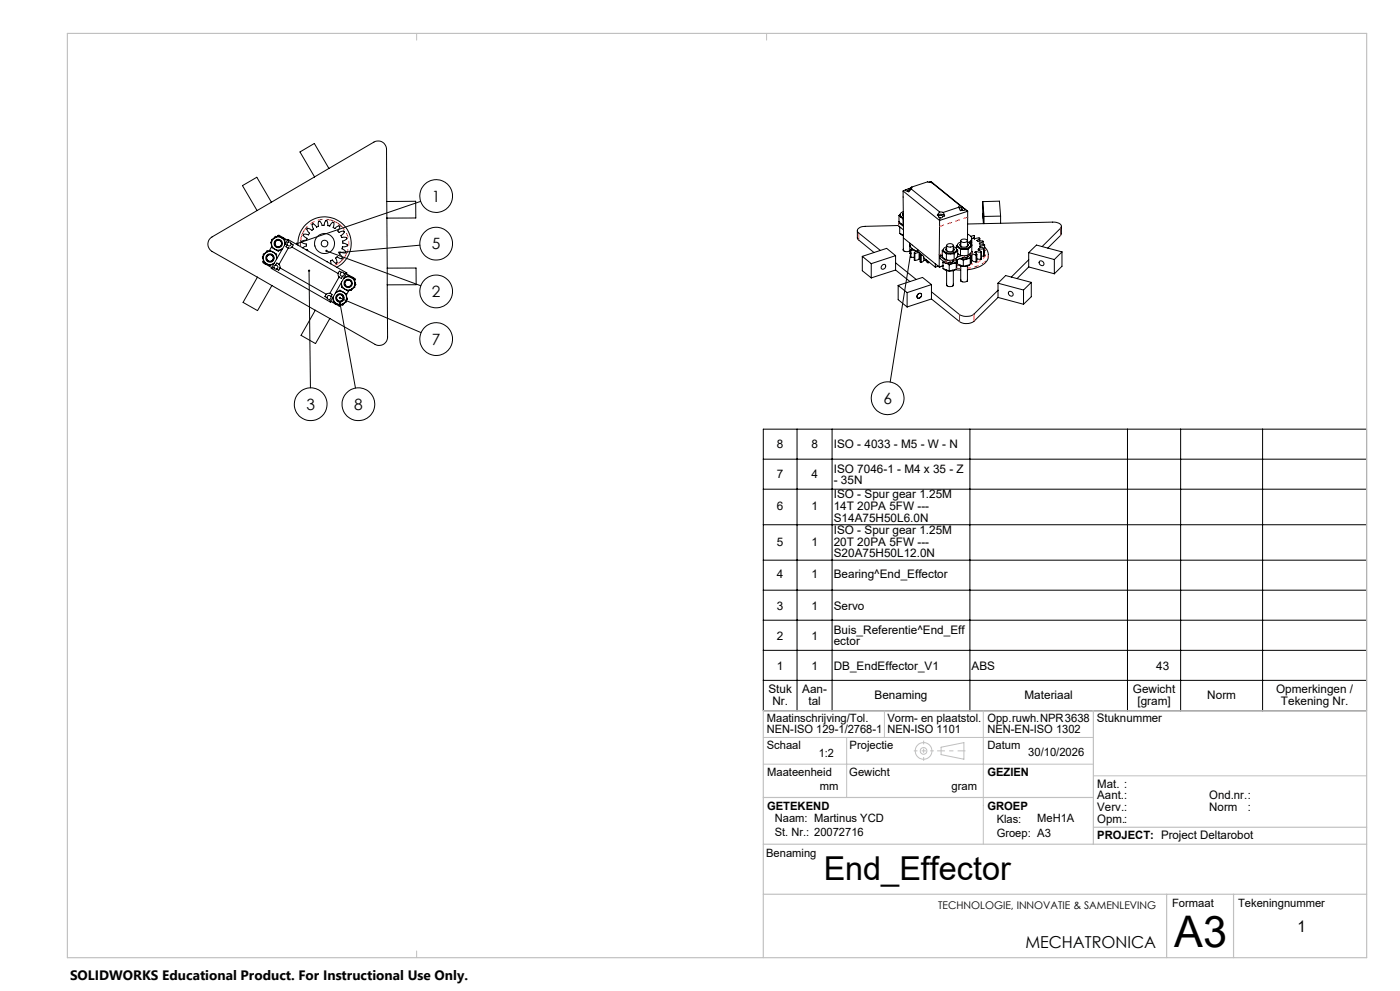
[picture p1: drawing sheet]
<svg xmlns="http://www.w3.org/2000/svg" width="420mm" height="297mm" viewBox="0 0 420 297" stroke-linecap="round" stroke-linejoin="round" font-family="sans-serif">
<g fill="none" stroke="#000" stroke-width=".3">
<path d="M94.4 53l-13 7.6M98.7 50.5l13.5-7.9a2.51 2.51 0 0 1 3.8 2.1v15.7M98.7 50.5l-4.4-7.5-4.3 2.5 4.4 7.5M98.7 50.5l-4.3 2.5M270.9 57.3l.1 14 10.8 8.7M270.9 57.3l11 8.8M271.7 56.8a.3 .3 0 0 0 .1 .4 .3 .3 0 0 0 .4 0M271.7 56.8l-.8 .5M272.5 56.6l.4 .3-.7 .3M272.5 56.6l-.8 .2M273.1 56.4l.3 .1M273.1 56.4l-.6 .2"/>
<path d="M273.3 56.6l-.7 .9-.4-.3M273.3 56.6l8.6 6.9M273.5 56.1l-.2 .5M273.5 56.1l-.4 .3M279.2 54.4l.4 .3M279.2 54.4l-.5 .2M279.2 54.4l11.1 8.9M279.4 54.6l-1.1-.1-4.8 1.6M279.4 54.6l.6 .5-.4-.4M279.4 54.6l8.5 7M279.6 54.7v.1M77.1 63.1l-13.5 7.9a2.52 2.52 0 0 0 0 4.3l13.6 7.8"/>
<path d="M79 76.7l-.3 .3 .3 .7M79 78.3v.5l2.5 1.4M79.6 79.1v.1M79.6 79.2h.1M79.9 77.3l.1 .2M80.4 76.4h.2M80.6 75.2h-.5l-.4 .6M81.4 60.6l-4.4-7.5-4.3 2.5 4.4 7.5M81.4 60.6l-4.3 2.5M81.5 72.3l-.3 .4 .3 .7M81.5 74l-.7 1.1M82.4 73l.1 .1"/>
<path d="M82.7 79.5l-.5 .3v.4M82.7 79.5a.61 .61 0 0 1 .7 .4 .61 .61 0 0 1-.4 .7M82.9 77.7a1.99 1.99 0 0 0-2.2-2.3 1.99 1.99 0 0 0-1.5 2.8 1.99 1.99 0 0 0 3.1 .6M82.9 72.1h.2M83 77.6v-1.4l-2-1.2-2 1.2v2.3l2 1.1 1.3-.7M83 70.9l-.4-.1-.5 .6M83.3 70.8l.4-.3 2.5 1.5M83.7 79.2l-.7-.4-.3 .7M83.7 79.2l.3 1.1M84.8 71.2h.1M85.4 73.4a1.99 1.99 0 0 0-2.2-2.4 1.99 1.99 0 0 0-1.6 2.9 1.99 1.99 0 0 0 3.2 .6M85.5 73.3v-1.5l-2-1.1-2 1.1v2.4l2 1.1 1.3-.8"/>
<path d="M86.1 73.3l-.3 .6 .7 .4M86.4 71.8l-5 8.6M86.4 71.8l.2 .7M86.4 71.8l17.6 10M86.5 74.3l-2.8 4.9M86.6 72.5l-.4 .3-.1 .5M86.6 72.5l.4 .1 .3 .4M87.3 73l.6 .4-.3 .6M87.3 73a.6 .6 0 0 1-.4 .7 .6 .6 0 0 1-.8-.4M87.6 74l-1.1 .3M87.6 74l13.9 8M89.4 73.5a8 8 0 0 1 11.9-7.4 8 8 0 0 1-.3 14"/>
<path d="M90.8 74.3l1.1-.6v-.6l-1.4-.5v-.3l.9-.3a.51 .51 0 0 0 .7-.4 .51 .51 0 0 0-.6-.6 .5 .5 0 0 1-.5-.6 .5 .5 0 0 1 .8-.2 .54 .54 0 0 0 .9-.1 .54 .54 0 0 0-.3-.8 .49 .49 0 0 1-.2-.8 .49 .49 0 0 1 .8 .1 .53 .53 0 0 0 .8 .2 .53 .53 0 0 0-.1-.8 .5 .5 0 0 1 0-.9 .5 .5 0 0 1 .8 .4 .54 .54 0 0 0 .8 .4 .54 .54 0 0 0 .2-.8 .51 .51 0 0 1 .3-.8 .51 .51 0 0 1 .6 .6 .53 .53 0 0 0 .6 .7 .53 .53 0 0 0 .4-.8 .51 .51 0 0 1 .5-.7 .51 .51 0 0 1 .4 .7 .54 .54 0 0 0 .3 .9 .54 .54 0 0 0 .7-.6 .5 .5 0 0 1 .7-.5 .5 .5 0 0 1 .2 .8 .54 .54 0 0 0 0 .9 .54 .54 0 0 0 .8-.3 .49 .49 0 0 1 .8-.2 .49 .49 0 0 1-.1 .8 .53 .53 0 0 0-.2 .8 .53 .53 0 0 0 .9 0 .51 .51 0 0 1 .8 0 .51 .51 0 0 1-.3 .8 .53 .53 0 0 0-.5 .7 .53 .53 0 0 0 .9 .2 .5 .5 0 0 1 .7 .3 .5 .5 0 0 1-.5 .6 .54 .54 0 0 0-.7 .6 .54 .54 0 0 0 .8 .4 .49 .49 0 0 1 .6 .5 .49 .49 0 0 1-.7 .4 .54 .54 0 0 0-.8 .4 .54 .54 0 0 0 .6 .6 .5 .5 0 0 1 .4 .7 .5 .5 0 0 1-.8 .2 .54 .54 0 0 0-.9 0 .54 .54 0 0 0 .4 .9 .5 .5 0 0 1 .2 .8 .5 .5 0 0 1-.8-.1 .54 .54 0 0 0-.9-.2 .54 .54 0 0 0 .1 .8 .5 .5 0 0 1-.1 .9 .5 .5 0 0 1-.7-.4 .54 .54 0 0 0-.8-.5 .54 .54 0 0 0-.1 .9l-.1 .2M91.8 74.9l.4-.1 .2 .4M97.9 75.2l28.4 10.5M98 78.4h.1M98.1 78.4v.1M116 60.4l8.7-.1v5l-8.6 .1M116 60.4l.2 20M126 73.5l-24.2 2.2M126.2 60.4l-37.1 12.6M257.2 69.1l.2 2.6 4.8 4M258.7 76.8l2.7 2.2M258.7 76.8v4.3l2.7 2.2"/>
<path d="M261.4 79v4.3M264.7 79.5a.64 .64 0 0 1 1 0 .64 .64 0 0 1-.3 1 .64 .64 0 0 1-1 0 .64 .64 0 0 1 .3-1zM268.7 78.8l6.1 4.9M268.7 76.6v4.3M268.7 76.6l-7.3 2.4M268.7 76.6l-2.7-2.2-7.3 2.4M269.6 67.6l-10 .2a1.93 1.93 0 0 0-2.4 1.5l.4 .5 6.5 5.3M269.6 66.6v1.1l1.4 1.2M269.7 64.6v1.8l1.2 1M269.7 64.6l.6 .5M269.8 66.5l-.2 .2 1.4 1.2M269.9 68.2v1.8l1.1 .4"/>
<path d="M269.9 68.2l.3 .1M269.9 68v.2M270 64.3l.3 .8M270 64.3l-.3 .3M270.2 70.1l.8 .5v4.4M270.3 65.1l.7 .3M270.3 65.1l.6 .5M270.8 64.3l.2-.3-.2 .2 .2 .5M270.9 65.6h.1M270.9 67.4h.2M270.9 65.6v1.8M271 63.5a.89 .89 0 0 0-1 .9 .89 .89 0 0 0 1 .8"/>
<path d="M271 64.3v.3M271.2 75.2l-.2-.5a1.15 1.15 0 0 0 1.9 .4v.1M272.9 73.8l.2 .1M272.9 73.8v2.1l.3 .2M272.9 72.9a2.23 2.23 0 0 0 1.8 2.3l.6 .2M273 73.7l-.1 .1M273 73.7h.1M273.2 74.8l.1 .1M273.2 74.8l.1 2.3M273.2 75.9l-6.1 38.6M273.3 74.9l1 .1M273.3 77.1h1"/>
<path d="M273.3 74.9v2.2M273.7 74.5l-.5 .3M274.3 75.8l.2 .1M274.3 75.8v2.2h.2M274.5 75.9v2.1M274.7 75.1v.2M274.9 75.2l-.6 .6M275.3 75.4l1.8 1.4v.5l3.5 2.8M275.3 74.8v.6M275.6 75.6l-1.1 .3M275.7 77.6l-1.2 .4M275.7 77.6l.3 .1"/>
<path d="M275.7 75.7v1.9M276 76.2l.1 2.4M276.1 76v.4M276.1 76.4l.3 .1M276.1 78.6h.3M276.1 76.4v2.2M276.4 76.5v2.1M276.6 76.4l-.2 .1M277.2 78l-.8 .6M277.2 78h.6M277.2 77.3v.7M277.8 77.9l.1 .5 .4 .3"/>
<path d="M278.3 78.7h.3M278.3 78.2v.5M278.6 78.5v.2M278.7 78.6l-.1 .1M280.6 79.1v1M281.2 64.4a1.9 1.9 0 0 1 2.2 .3M281.2 64.4l.4 .4M281.5 79.8l-.9 .3M281.6 64.8v.1a.28 .28 0 0 0 .1 .3 .28 .28 0 0 0 .3 0M281.6 64.8a.76 .76 0 0 1 1.2 .1M281.9 66.1l-.1 13.9M281.9 80h.1"/>
<path d="M281.9 63.5l-.7 .9M281.9 63.5l1.1 .2M282 76.7v.8l1.7 1.4 1.4-.4 .1-.5M282 76.7l1.6 1.4 .7-.1M282 65.2l-.1 .9M282.7 75.1v1.8l1.2 1M282.7 75.1l.6 .5M282.7 76.5l-.7 .2M282.8 64.9l-.2 .4-.6-.1M282.8 79.7l-.9 .3M282.9 78.7v1.8l1.9 .7M282.9 78.7l.7 .1"/>
<path d="M282.9 79.7l-1.1 .3M283 63.7l.4 1M283 78.3l-.1 .4M283 74.8l.3 .8M283 74.8l-.3 .3M283.1 78.4l.5 .3M283.3 75.6l.8 .3 1 .2M283.3 75.6l.6 .5M283.4 64.7l-.6 .2M283.7 74.8l.3-.4-.2 .3a1.44 1.44 0 0 0 2.4 .3l-.2-.6 .2 .4M283.9 76.1v1.8M284 73.9a.85 .85 0 0 0-1 .8 .85 .85 0 0 0 .8 .9 2.55 2.55 0 0 0 3.2-.7l-.3-.6-.7-.4"/>
<path d="M284 74.8v.3l.3 .2M284 73.6v1.5M284.1 73.3a1.17 1.17 0 0 1 1.9 .4 1.15 1.15 0 0 1-2-.3zM284.8 79.4v1.8M285.1 76.1h-1.2M285.1 76.1h1.1M285.8 79l-1 .4M285.8 79l-2-.1 1 .5M286 74.8v.3l-.3 .2M286 73.6v1.5M286 78.1v.2M286 78.1l-.4 .5"/>
<path d="M286.2 78.1l-.5 .5h-1.1M286.2 77.9l-1 .1-1.3-.1M286.2 76.1v1.8M286.9 78.9l-1.1 .1M286.9 78.9v1.8M286.9 73.7l.3-.3 .3 .8M286.9 73.7v.8M286.9 73.7l.6 .5M287 77.9v.2M287 78.1l-.4 .5-.8 .4M287 78.1l-.1 .8M287 74.8a1.46 1.46 0 0 1-1.9 1.3"/>
<path d="M287 74.7l.3 .3M287.1 77.9l-.1 .2M287.1 78.3h.1M287.1 77.8l-.2 2.9M287.1 78.2v.1M287.2 79.1l1.8 .7M287.3 75v1.8l-1.1 1.1M287.3 75.9l.8 .6M287.3 75l-1.1 1.1M287.3 79.2a3 3 0 0 0 3.6 .1M287.5 74.2l.6 .5M287.7 62.1l.4 1 .6-.2"/>
<path d="M287.7 62.1l-4.7 1.6M287.9 61.6l-.2 .5M287.9 61.6l.7 .4M288 73.4l.2-.3-.2 .2a1.41 1.41 0 0 0 2.4 .3l-.2-.5 .3 .3M288.1 77.5l.9 .5M288.1 77.5l2 .1M288.1 74.7v1.8M288.2 73.4l.3 .6M288.2 72.1v1.6M288.2 79.7v4.5M288.4 71.9a1.17 1.17 0 0 1 1.8 .4 1.15 1.15 0 0 1-1.9-.3zM288.6 76.6l-1.5 .5"/>
<path d="M288.6 62l-.8 .4M288.6 62l.4 .3M289 62.3l.5 .4M289 62.3l-.7 .3 .4 .3M289 78v1.8M289.4 76.7l-.1 .4-3 1-.4-.2M289.5 62.7a.43 .43 0 0 1-.3 .4 .43 .43 0 0 1-.5-.2M289.5 62.7l.8 .6M290.1 77.6l-1.1 .4M290.2 73.4l.1 .3-.4 .3M290.2 76.9l.1-.2-.5 .5M290.2 72.1v1.6"/>
<path d="M290.2 79.7v4.5M290.3 67.1l25.5-.5a2.11 2.11 0 0 1 2.6 1.3l-.3 .5-5.5 5.5M290.3 63.3l-.1 9.3a.92 .92 0 0 1 1 1 .92 .92 0 0 1-1.1 .8 2.01 2.01 0 0 1-2.9-1.1l1-.8M290.3 63.3l-8.4 2.8M290.4 70.3l-.2-.1a1.23 1.23 0 0 1 1.3 1.1 1.23 1.23 0 0 1-1 1.3M290.4 76.5l-1 .2-1.3-.2M290.4 76.7l-.5 .5-1.1 .1M290.4 74.6l-2.3 .1M290.4 74.6v1.9M291 74.1a3.1 3.1 0 0 1-3.5 .1M291 74.1l-.6 .5M291.1 77.5l-1 .1"/>
<path d="M291.1 79.3l-2.1 .5M291.1 77.5v1.8M291.2 76.5v.3M291.2 79h.1M291.2 73.4l-.2 .7M291.2 76.8l-.5 .6-.6 .2M291.2 76.8l-.1 .7M291.2 78.7l-.1 .6M291.2 76.8l.1-.4v1.7M291.2 78.9l-.1 .3M291.3 78.8l-.1 .2M291.3 78.5l-.1 .5"/>
<path d="M291.3 78.1l-.1 .6M291.5 72l-.1 .6-.4 .5M291.5 72.5l-.2 .9 .2 .2M291.5 73v.6v-.3M291.5 72.2l-.4 .9M291.5 73.6v1.8l-1.1 1.1M291.5 75.3l.2 .3-.4 .1M291.5 71.5a1.38 1.38 0 0 1-.7 1.3M291.5 72.7l-.2 .7M291.5 72.2h.1M291.5 73.6l-.5 .5M291.6 78.1l1.2 .4"/>
<path d="M291.6 78.1l-.3 .1M291.6 76.4l-1.1 .3-.4-.1M291.6 76.4v1.7M291.7 76l1.1 .4M291.7 75.5l-.1 .9M292.3 70.7l-1 .2M292.3 70.7l-.4 .7 .4 .2M292.3 70.7v.9M292.8 76.4v2.1M292.8 75.3l1.5 .3M292.8 75.3l-.4 .3 .7 .7M292.8 75.3v.6"/>
<path d="M293.1 76.3l-.3 .1M293.1 76.3v2.1l-.3 .1M293.1 77.6l1.2 .1M293.7 74.6h1.4M293.7 74.6l-.3 .3 1 .6M293.7 74.6v.4M293.9 71.4l-.8 .6 .3 .3 1.3-.1 .3 .2M293.9 71.4l-.4-.1-1.2 .3M293.9 71.4v.8M294 73.7l-.1 .3 1.3 .4M294 73.7v.3M294.3 75.6v2.1"/>
<path d="M294.4 75.5l-.1 .1M294.4 75.5v2.1l-.1 .1M294.8 60.4l.4 4.5M294.8 60.4l5-.1 .4 4.5M294.8 60.4l.2 6.6M295 72.4l-1.2 .5 .1 .3 1.5 .1v.2M295 72.4v.8M295 64v1.6zM295.1 76.7l-.7 .1M295.1 74.6v2.1M295.2 64.9v2.1M295.2 74.4l-.1 .2"/>
<path d="M295.2 74.4l-.1 2.3M295.4 74.1a3.3 3.3 0 0 1-1 5.6l-2.1 .8-2.1 .4M295.4 73.5l-1.4 .2M295.4 73.5l-.2 2.2M300.2 64.8l-5 .1M300.2 64.8v2.1M308.6 77.9l-5.2 5.1M308.6 75.7v4.3M308.6 75.7l7.7 2.1M311.9 78.3a.83 .83 0 0 1 1.1 .2 .83 .83 0 0 1-.2 1.1 .9 .9 0 0 1-.9-.3 .9 .9 0 0 1 0-1zM316.3 77.8v4.3M318.4 67.8l-.1 2.5-4 4.1"/>
<path d="M318.6 75.5l-2.3 2.3M318.6 75.5l-7.7-2.1-2.3 2.3M318.6 75.5v4.3l-2.3 2.3M77.2 83.1l-4.3 7.5 4.4 2.5 4.3-7.5M77.2 83.1l4.4 2.5M81.4 80.4l17.7 10.1M81.6 85.6l13 7.4M82.2 80.2l.2 .4h.6M82.2 80.2l-.8 .2M84 80.3l-.4 .7-.6-.4M84 80.3l13.9 7.9M92.7 81.1l.4 35.1"/>
<path d="M94.6 93l-4.3 7.5 4.4 2.5 4.3-7.5M94.6 93l4.4 2.5M97.9 88.2l-.4 .7 .6 .3M98.1 89.2l.3 .4 .5 .1M98.9 89.7l.2 .8M99 87.9l-1.1 .3M99 87.9l.6 .4-.3 .6M99.2 90.3l2.6 1.5 .4-.3M99.3 88.9v.5l-.4 .3M99.3 88.9a.61 .61 0 0 0-.8-.3 .61 .61 0 0 0-.4 .6M100.5 91v.1M100.5 91.1h.1"/>
<path d="M100.6 87.8a1.99 1.99 0 0 1 3.2 .7 1.99 1.99 0 0 1-1.6 2.8 1.99 1.99 0 0 1-2.2-2.4M100.7 87.7l1.3-.7 2 1.1v2.3l-2 1.2-2-1.2v-1.4M101.5 82l.2 1M101.7 83l-2.7 4.9M102 89.3l24.3 10.4M102 90.8l4.6 25.5M102.5 81.6h.4l.4 .5M102.5 81.6l-.7-.3-.3 .7M102.5 81.6a.6 .6 0 0 0-.4 .8 .6 .6 0 0 0 .7 .4M102.5 90.2h-.1M102.8 82.8l-.4 .6-.7-.4M103 89.1v.2"/>
<path d="M103.1 83.5a1.99 1.99 0 0 1 3.2 .7 1.99 1.99 0 0 1-1.7 2.8 1.99 1.99 0 0 1-2.1-2.5M103.2 83.4l1.3-.8 1.9 1.2v2.3l-1.9 1.1-2.1-1.1v-1.5M103.3 82.1l-.1 .4-.4 .3M103.3 90.8l-.5 .6h-.4M103.9 82.1l2.5 1.4v.5M104 88.9l.2 .7-.2 .4M104 81.8l-.7 .3M104 81.8l-4.9 8.7M104.6 87.1l-.6 1.2M105 85.8l-.2 .1M105.4 84.8l.1 .1M105.8 83.1l.1 .1"/>
<path d="M105.8 86.5l-.5 .6-.5-.1M106.4 84.6l.4 .7-.4 .3M116.2 85.4l.1 15.6a2.51 2.51 0 0 1-3.8 2.2l-13.5-7.7M116.2 80.4l8.6-.1v5l-8.6 .1M116.2 80.4v5M268.7 80.9l4.3 3.5M268.7 80.9l-7.3 2.4M269.5 85.5l2.6 2.2M269.5 85.5v4.3l2.6 2.2M272.1 87.7v4.3M275.4 88.2a.64 .64 0 0 1 1.1 0 .64 .64 0 0 1-.4 .9 .64 .64 0 0 1-1 0 .64 .64 0 0 1 .3-.9zM279.4 85.3v4.3"/>
<path d="M279.4 85.3l-2.6-2.2-7.3 2.4M279.4 85.3l-7.3 2.4M279.4 89.6l-7.3 2.4M281.8 80h.1M283.1 80.6a3 3 0 0 0 3.6 .1M284 81.1v4.4M284.2 85.7l-.2-.5a1.14 1.14 0 0 0 .9 .8 1.14 1.14 0 0 0 1.1-.5v-.3l-.1 .5M286 81.1v4.4M286.6 80.8l1.6 .2M286.9 80.7l-2.1 .5M287 80l-.1 .5M288.2 83.8a.89 .89 0 0 0 1.4 .7l.5-.2 .1-.5"/>
<path d="M288.2 83.8l.2 .5M290.2 83.8l-.1 .5M299.4 87l-7.2 7.2a4.1 4.1 0 0 1-4.4 .1l-8.4-6.8M299.4 89.1l-7.2 7.2a4 4 0 0 1-4.4 .1l-8.4-6.8M299.4 84.9v4.2M299.4 84.9l7.7 2M299.4 89.1l7.7 2.1M302.7 87.4a.82 .82 0 0 1 1 .3 .82 .82 0 0 1-.1 1.1 .89 .89 0 0 1-.9-.4 .89 .89 0 0 1 0-1zM307.1 86.9v4.3M308.6 80l-3.5 3.5M308.6 80l7.7 2.1M309.4 84.6l-7.7-2-2.3 2.3"/>
<path d="M309.4 84.6l-2.3 2.3M309.4 84.6v4.3l-2.3 2.3M229 128.6h181v84.4h-181zM229 137.6h181M239.1 128.6v84.4M249.6 128.6v84.4M291 128.6v84.4M338.2 128.6v84.4M354.2 128.6v84.4M378.8 128.6v84.4M229 146.6h181M229 157.3h181"/>
<path d="M229 167.9h181M229 176.9h181M229 185.9h181M229 194.9h181M229 203.9h181"/>
<circle cx="130.8" cy="58.8" r="4.9"/>
<circle cx="81" cy="77.3" r="1.25"/>
<circle cx="81" cy="77.3" r="1.01"/>
<circle cx="81" cy="77.3" r="1.06"/>
<circle cx="83.4" cy="73" r="1.25"/>
<circle cx="83.5" cy="73" r="1.06"/>
<circle cx="83.5" cy="73" r=".99"/>
<circle cx="97.4" cy="73" r=".99"/>
<circle cx="97.4" cy="73" r="3"/>
<circle cx="130.9" cy="73" r="4.9"/>
<circle cx="102" cy="89.3" r="1.04"/>
<circle cx="102" cy="89.3" r="1.25"/>
<circle cx="102" cy="89.3" r="1.01"/>
<circle cx="104.4" cy="85" r="1.04"/>
<circle cx="104.4" cy="84.9" r="1.24"/>
<circle cx="104.4" cy="84.9" r="1.02"/>
<circle cx="130.8" cy="87.3" r="4.9"/>
<circle cx="130.8" cy="101.6" r="4.9"/>
<circle cx="266.3" cy="119.3" r="4.9"/>
<circle cx="93.2" cy="121.1" r="4.9"/>
<circle cx="107.5" cy="121.1" r="4.9"/>
</g>
<path d="M100.2 79.6a7.2 7.2 0 0 0 4.1-8.9 7.2 7.2 0 0 0-8.5-4.8 7.2 7.2 0 0 0-5.6 8" fill="none" stroke="#f00" stroke-width=".3" stroke-dasharray="6.3 1.3 1.3 1.3 1.3 1.3" stroke-dashoffset="-.2"/>
<g fill="none" stroke="#f00" stroke-width=".3" stroke-dasharray="6.3 1.3 1.3 1.3 1.3 1.3">
<path d="M257.6 69.8v2.1M269.6 66.7v1M282.7 76l-.9 .4M283.7 78.8v-.8M284 78.1v.7M285.1 78v.5M286.3 78.1v-.3M287.1 79.4l.6 .1M289.3 76.6v.5M290.5 76.7v-.3M291.6 76.3v-.7M318.2 68.4v2.2"/>
<path d="M287.9 94.2v2.2M288.2 80.5l-1.2-.1M292.2 94.1v2.2"/>
</g>
<path d="M296.5 76.4a4.6 4.6 0 0 1-4 3.6l-2.3 .4" fill="none" stroke="#f00" stroke-width=".3" stroke-dasharray="6.3 1.3 1.3 1.3 1.3 1.3" stroke-dashoffset="5.5"/>
<path d="M291.1 79.2a5.4 5.4 0 0 0 4.7-3.1l-.1-.9-.3-.6" fill="none" stroke="#f00" stroke-width=".3" stroke-dasharray="6.3 1.3 1.3 1.3 1.3 1.3" stroke-dashoffset="5.8"/>
<path d="M290.3 65.1l-8.4 2.8" fill="none" stroke="#f00" stroke-width=".3" stroke-dasharray="6.3 1.3 1.3 1.3 1.3 1.3" stroke-dashoffset="5.1"/>
<g fill="none" stroke="#c0c0c0" stroke-width=".3">
<path d="M125 10v2M230 10v2M265.3 213v8M295 213v40M229 229h99M229 221h99M254 221v18M282.3 223.9l6.9-1.3v4.9l-6.9-1.3zM328 232.5h82M125 285v2"/>
<circle cx="277.1" cy="225.1" r="1.01"/>
<circle cx="277.1" cy="225" r="2.49"/>
</g>
<path d="M274.1 225h6M277.1 222v6" fill="none" stroke="#c0c0c0" stroke-width=".3" stroke-dasharray="15.2 1.3 1.3 1.3" stroke-dashoffset="14.1" stroke-linecap="butt"/>
<path d="M281.1 225h8.5" fill="none" stroke="#c0c0c0" stroke-width=".3" stroke-dasharray="15.2 1.3 1.3 1.3" stroke-dashoffset="12.9" stroke-linecap="butt"/>
<path d="M20.2 10h389.8v277h-389.8zM328 213v40M410 213h-181v74M229 239h99M229 253h181M328 247.9h82M229 268h181M350 268v19M370.1 268v19" fill="none" stroke="#c0c0c0" stroke-width=".35"/>
<path d="M88.8 72.8v.3l.3-.1-.3 .1a.34 .34 0 0 0 .5 .2 .34 .34 0 0 0 0-.5 .34 .34 0 0 0-.5 0zM97.7 74.9l-.1 .2 .3 .1-.3-.1a.34 .34 0 0 0 .3 .4 .34 .34 0 0 0 .3-.4 .34 .34 0 0 0-.5-.2zM101.5 75.5l-.1 .2h.4h-.4a.34 .34 0 0 0 .5 .3 .34 .34 0 0 0 .1-.5 .34 .34 0 0 0-.5 0zM101.7 89.1l.3 .2-.3-.2a.34 .34 0 0 0 .3 .5 .34 .34 0 0 0 .3-.5 .34 .34 0 0 0-.6 0zM101.8 90.5a.34 .34 0 0 0 0 .6 .34 .34 0 0 0 .5-.3 .34 .34 0 0 0-.4-.4l.1 .4-.1-.4zM92.4 81a.35 .35 0 0 0 .2 .5 .35 .35 0 0 0 .5-.3 .35 .35 0 0 0-.4-.4v.3v-.3zM273 75.7a.33 .33 0 0 0 0 .5 .33 .33 0 0 0 .5-.1 .33 .33 0 0 0-.2-.5l-.1 .3 .1-.3z" fill="#000"/>
<text font-size="13" x="352.3" y="283.9">A3</text>
<text font-size="9.9" x="247.1" y="263.8">End_Effector</text>
<text font-size="4.9" x="307.6" y="284.1">MECHATRONICA</text>
<text font-size="4.8" x="389.3" y="279.4">1</text>
<g font-size="4.7">
<text x="129.6" y="60.4">1</text>
<text x="129.6" y="74.7">5</text>
<text x="129.6" y="89">2</text>
<text x="129.6" y="103.3">7</text>
<text x="91.9" y="122.8">3</text>
<text x="106.2" y="122.8">8</text>
<text x="265" y="121">6</text>
</g>
<text font-size="4.1" x="21" y="293.7">SOLIDWORKS Educational Product. For Instructional Use Only.</text>
<g font-size="3.5">
<text x="233.1" y="134.4">8</text>
<text x="243.4" y="134.4">8</text>
<text x="250.1" y="134.4">ISO - 4033 - M5 - W - N</text>
<text x="233.1" y="143.4">7</text>
<text x="243.4" y="143.4">4</text>
<text x="250.1" y="141.6">ISO 7046-1 - M4 x 35 - Z</text>
<text x="250.1" y="145.2">- 35N</text>
<text x="250.1" y="149.4">ISO - Spur gear 1.25M</text>
<text x="233.1" y="152.9">6</text>
<text x="243.4" y="152.9">1</text>
<text x="250.1" y="152.9">14T 20PA 5FW ---</text>
<text x="250.1" y="156.4">S14A75H50L6.0N</text>
<text x="250.1" y="160">ISO - Spur gear 1.25M</text>
<text x="233.1" y="163.5">5</text>
<text x="243.4" y="163.5">1</text>
<text x="250.1" y="163.5">20T 20PA 5FW ---</text>
<text x="250.1" y="167.1">S20A75H50L12.0N</text>
<text x="233.1" y="173.3">4</text>
<text x="243.4" y="173.3">1</text>
<text x="250.1" y="173.3">Bearing^End_Effector</text>
<text x="233.1" y="182.7">3</text>
<text x="243.4" y="182.7">1</text>
<text x="250.1" y="182.7">Servo</text>
<text x="233.1" y="191.7">2</text>
<text x="243.4" y="191.7">1</text>
<text x="250.1" y="189.9">Buis_Referentie^End_Eff</text>
<text x="250.1" y="193.4">ector</text>
<text x="233.1" y="200.7">1</text>
<text x="243.4" y="200.7">1</text>
<text x="250.1" y="200.7">DB_EndEffector_V1</text>
<text x="291.5" y="200.7">ABS</text>
<text x="346.8" y="200.7">43</text>
<text x="230.5" y="207.6">Stuk</text>
<text x="240.7" y="207.6">Aan-</text>
<text x="262.4" y="209.4">Benaming</text>
<text x="307.4" y="209.4">Materiaal</text>
<text x="339.9" y="207.6">Gewicht</text>
<text x="362.2" y="209.4">Norm</text>
<text x="382.8" y="207.6">Opmerkingen /</text>
<text x="231.7" y="211.2">Nr.</text>
<text x="242.5" y="211.2">tal</text>
<text x="341.2" y="211.2">[gram]</text>
<text x="384.3" y="211.2">Tekening Nr.</text>
<text x="329.1" y="216.3">Stuknummer</text>
<text x="329.2" y="236">Mat. :</text>
<text x="329.2" y="239.6">Aant.:</text>
<text x="362.8" y="239.6">Ond.nr.:</text>
<text x="329.2" y="243.1">Verv.:</text>
<text x="362.8" y="243.1">Norm</text>
<text x="374.4" y="243.1">:</text>
<text x="329.2" y="246.6">Opm.:</text>
</g>
<g font-size="3.4">
<text x="230.1" y="216.3">Maatinschrijving/Tol.</text>
<text x="230.1" y="219.8">NEN-ISO 129-1/2768-1</text>
<text x="266.2" y="216.3">Vorm- en plaatstol.</text>
<text x="266.2" y="219.8">NEN-ISO 1101</text>
<text x="296.2" y="216.3">Opp.ruwh.NPR3638</text>
<text x="296.2" y="219.8">NEN-EN-ISO 1302</text>
<text x="230.1" y="224.5">Schaal</text>
<text x="245.6" y="226.9">1:2</text>
<text x="254.9" y="224.5">Projectie</text>
<text x="296.2" y="224.6">Datum</text>
<text x="308.5" y="226.6">30/10/2026</text>
<text x="230.2" y="232.4">Maateenheid</text>
<text x="254.8" y="232.4">Gewicht</text>
<text x="296.2" y="232.7">GEZIEN</text>
<text x="246" y="236.7">mm</text>
<text x="285.5" y="236.8">gram</text>
<text x="230.1" y="242.7">GETEKEND</text>
<text x="296.2" y="242.7">GROEP</text>
<text x="232.5" y="246.4">Naam: Martinus YCD</text>
<text x="232.5" y="250.6">St. Nr.: 20072716</text>
<text x="299" y="246.5">Klas:</text>
<text x="299" y="250.8">Groep: A3</text>
<text x="311.2" y="246.5">MeH1A</text>
<text x="329.2" y="251.6">PROJECT: Project Deltarobot</text>
<text x="229.9" y="256.9">Benaming</text>
<text x="351.6" y="271.9">Formaat</text>
<text x="371.4" y="271.9">Tekeningnummer</text>
</g>
<text font-size="3.2" x="281.5" y="272.6">TECHNOLOGIE, INNOVATIE &amp; SAMENLEVING</text>
</svg>
